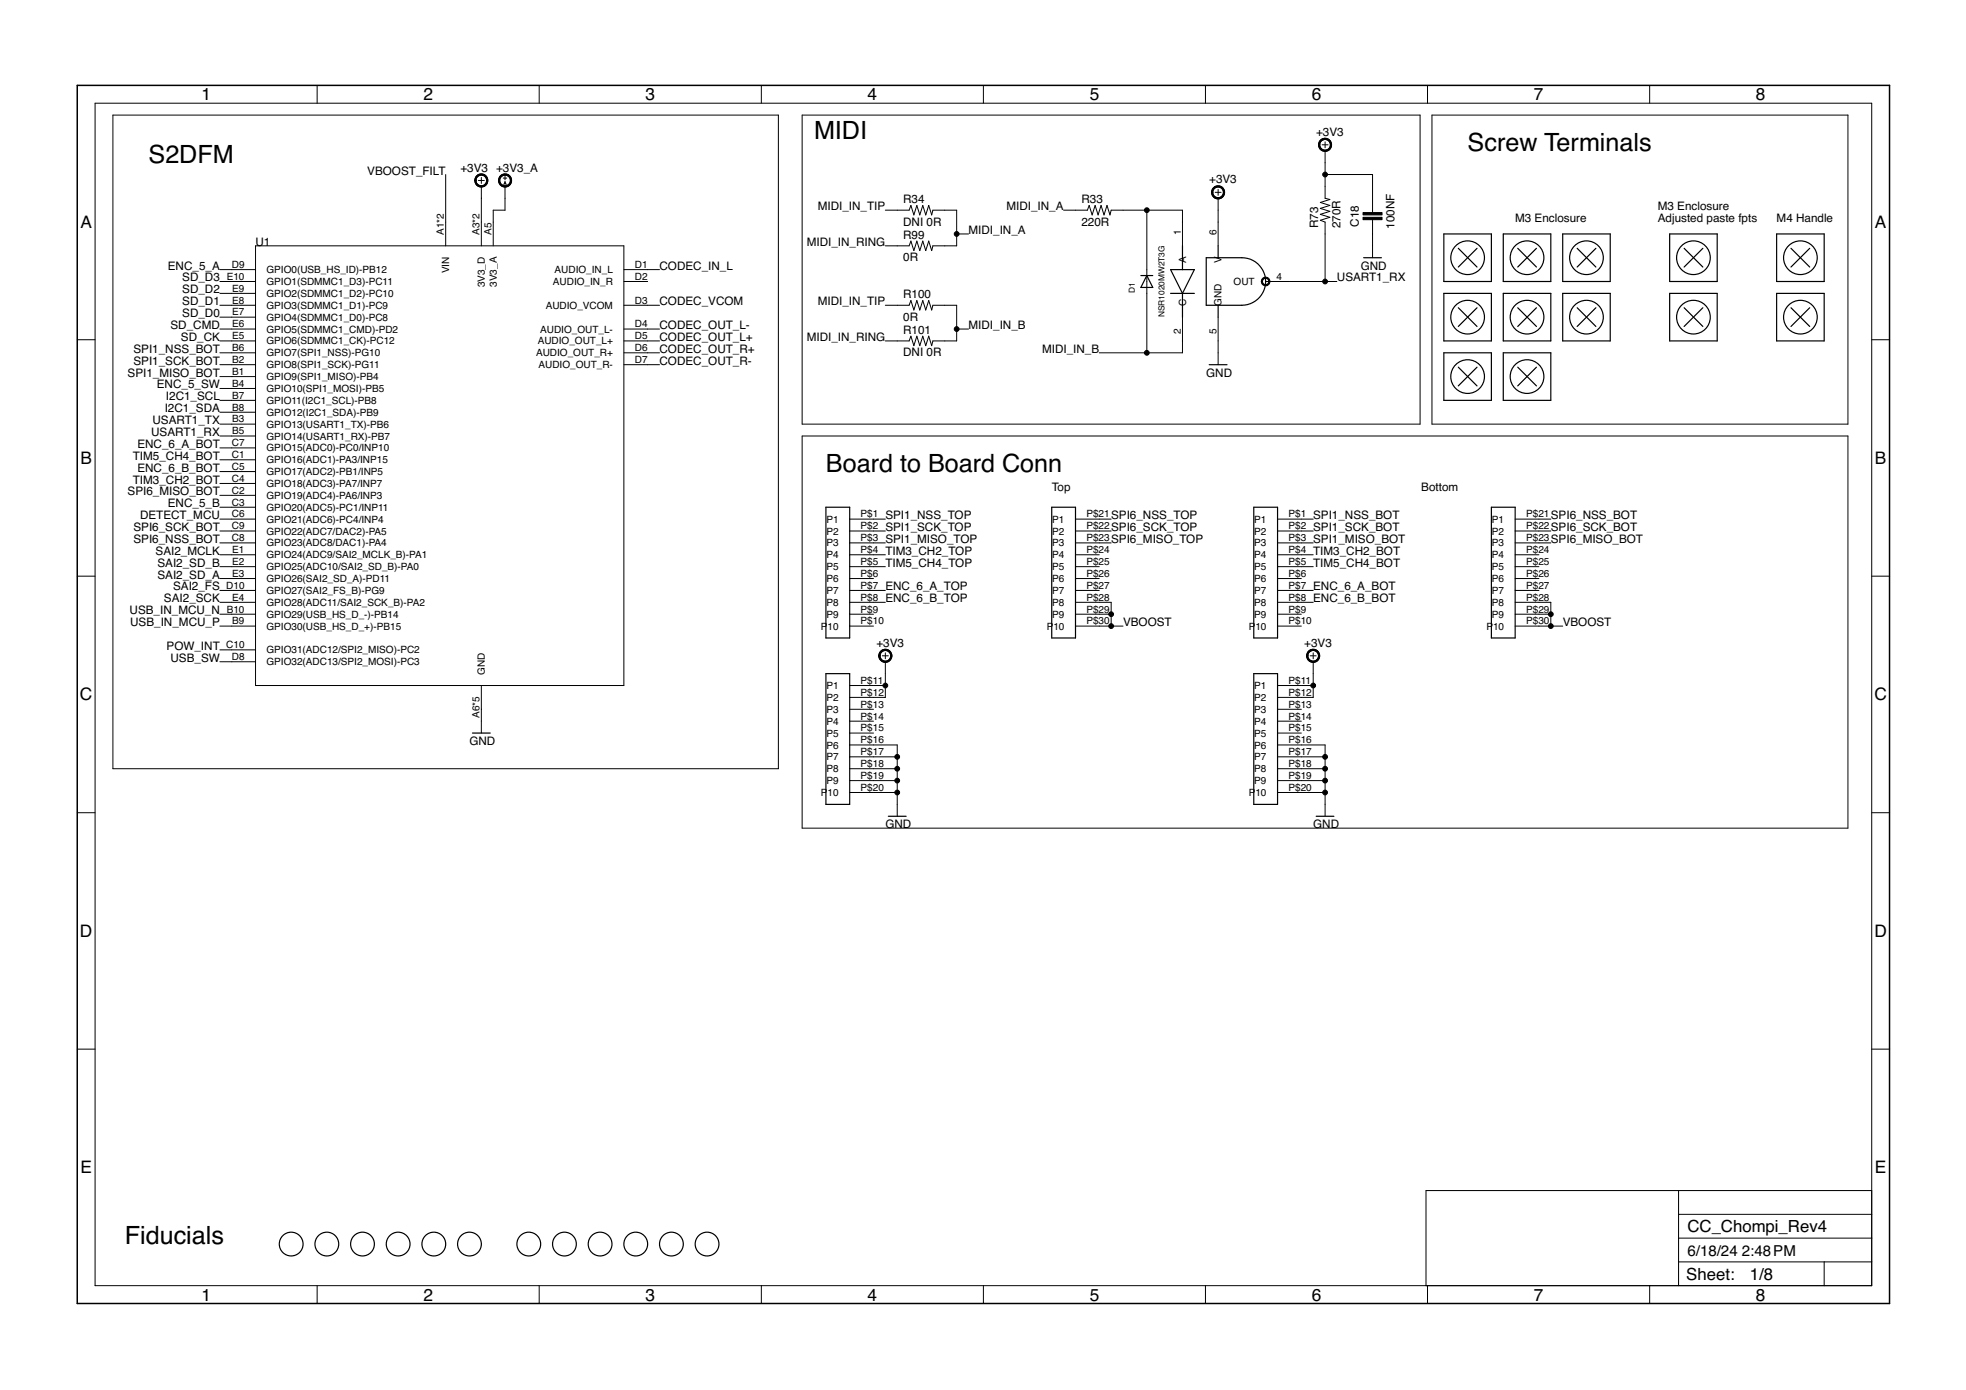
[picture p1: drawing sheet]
<svg xmlns="http://www.w3.org/2000/svg" width="420mm" height="297mm" viewBox="0 0 420 297" stroke-linecap="round" stroke-linejoin="round" font-family="sans-serif">
<g fill="none" stroke="#000" stroke-width=".21">
<path d="M67.8 18.2v3.9M115.2 18.2v3.9M162.7 18.2v3.9M210.2 18.2v3.9M257.6 18.2v3.9M305.1 18.2v3.9M352.6 18.2v3.9M20.3 22.1h379.7v252.6h-379.7zM24.1 24.6h142.2v139.7h-142.2zM95.2 37.3v15.2M102.2 38.6h1.3M102.9 37.9v1.3"/>
<path d="M102.9 39.8v12.7M107.5 38.1h.8M107.7 39.5l.2-.7 .3 .7M107.8 39.3h.3M107.9 39.8v5.1h-2.5v7.6M107.9 37.7v.7M171.4 24.6h132.1v66h-132.1zM282.6 30.9h1.2M283.2 32.2v10.2l1 .2-2 .7 2 .6-2 .6 2 .7-2 .6 2 .6-2 .7 1 .4v12.7M283.2 30.3v1.3M283.2 37.3h10.1v8.1M306 24.6h88.9v66h-88.9z"/>
<path d="M47 57.6h7.6M54.6 52.5h78.7v94h-78.7zM133.3 57.6h7.6M189.2 44.9h5.1l.4-1 .6 2 .6-2 .7 2 .6-2 .6 2 .7-2 .6 2 .3-1h5v7.6h-5l-.3 1.1-.6-2.1-.7 2.1-.6-2.1-.6 2.1-.7-2.1-.6 2.1-.6-2.1-.4 1h-5.1M204.4 50h2.6M227.3 44.9h5.1l.4-1 .6 2 .6-2 .7 2 .6-2 .6 2 .7-2 .6 2 .3-1h15.2v7.6M245.1 44.9v30.5M259.7 41.1h1.3M260.3 40.5v1.2M260.3 42.4v10.1M293.3 46.9v8.2M16.5 72.6h3.8"/>
<path d="M47 60.2h7.6M47 62.7h7.6M47 65.2h7.6M47 70.3h7.6M47 72.9h7.6M47 67.8h7.6M47 75.4h7.6M47 77.9h7.6M133.3 60.2h5.1M133.3 65.2h7.6M133.3 70.3h7.6M133.3 72.9h7.6"/>
<path d="M133.3 75.4h7.6M133.3 77.9h7.6M189.2 65.2h5.1l.4-1 .6 2.1 .6-2.1 .7 2.1 .6-2.1 .6 2.1 .7-2.1 .6 2.1 .3-1.1h5v7.7h-5l-.3 1-.6-2.1-.7 2.1-.6-2.1-.6 2.1-.7-2.1-.6 2.1-.6-2.1-.4 1.1h-5.1M204.4 70.3h2.6M252.7 67.8v7.6h-17.8M260.3 67.8v10.1M270.5 60.2h15.2M400 72.6h3.8M47 90.6h7.6M47 93.2h7.6M47 80.5h7.6M47 83h7.6"/>
<path d="M47 85.6h7.6M47 88.1h7.6M47 95.7h7.6M47 98.3h7.6M171.4 93.2h223.5v83.8h-223.5zM47 100.8h7.6M47 103.3h7.6M47 105.9h7.6M47 108.4h7.6M47 110.9h7.6M47 113.5h7.6M47 116h7.6"/>
<path d="M47 118.6h7.6M181.6 110.9h7.6M181.6 113.5h7.6M181.6 116h7.6M181.6 118.6h7.6M229.8 110.9h7.7M229.8 113.5h7.7M229.8 116h7.7M229.8 118.6h5.1M273 110.9h7.6M273 113.5h7.6M273 116h7.6"/>
<path d="M273 118.6h7.6M323.8 110.9h7.6M323.8 113.5h7.6M323.8 116h7.6M323.8 118.6h5.1M16.5 123.1h3.8M47 121.1h7.6M47 123.6h7.6M47 126.2h7.6M47 128.7h7.6M47 131.3h7.6M47 133.8h7.6"/>
<path d="M47 138.9h7.6M181.6 121.1h7.6M181.6 123.6h5.1M181.6 126.2h7.6M181.6 128.7h7.6M181.6 131.3h5.1M181.6 133.8h5.1M189.2 139.5v1.3M229.8 121.1h5.1M229.8 123.6h5.1M229.8 126.2h5.1M229.8 128.7h7.7v5.1"/>
<path d="M229.8 131.3h7.7M229.8 133.8h10.2M273 121.1h7.6M273 123.6h5.1M273 126.2h7.6M273 128.7h7.6M273 131.3h5.1M273 133.8h5.1M280.6 139.5v1.3M323.8 121.1h5.1M323.8 123.6h5.1M323.8 126.2h5.1"/>
<path d="M323.8 128.7h7.6v5.1M323.8 131.3h7.6M323.8 133.8h10.2M400 123.1h3.8M47 141.4h7.6M102.9 146.5v10.2M181.6 146.5h7.6M181.6 159.2h10.1v15.2M181.6 156.7h5.1M181.6 154.1h5.1M181.6 151.6h5.1M188.6 140.1h1.2"/>
<path d="M189.2 141.4v7.6h-7.6M273 146.5h7.6M273 159.2h10.2v15.2M273 156.7h5.1M273 154.1h5.1M273 151.6h5.1M280 140.1h1.3M280.6 141.4v7.6h-7.6M16.5 173.7h3.8M181.6 164.3h10.1M181.6 161.7h10.1M181.6 166.8h10.1"/>
<path d="M181.6 169.4h10.1M273 164.3h10.2M273 161.7h10.2M273 166.8h10.2M273 169.4h10.2M400 173.7h3.8M16.5 224.2h3.8M400 224.2h3.8M358.7 254.4v20.3M358.7 259.5h41.3M400 254.4h-95.2v20.3M67.8 274.7v3.9"/>
<path d="M115.2 274.7v3.9M162.7 274.7v3.9M210.2 274.7v3.9M257.6 274.7v3.9M305.1 274.7v3.9M352.6 274.7v3.9M358.7 269.7h41.3M358.7 264.6h41.3M389.8 269.7v5"/>
</g>
<path d="M16.5 18.2h387.3v260.4h-387.3z" fill="none" stroke="#000" stroke-width=".32"/>
<g fill="none" stroke="#000" stroke-width=".25">
<path d="M243.8 58.9h2.6M245.1 58.9l1.3 2.5h-2.6zM250.2 57.6h5l-2.5 5.1zM252.7 52.5v5.1M257.8 55.1h7.6a5.1 5.1 0 0 1 5.1 5.1 5.1 5.1 0 0 1-5.1 5h-7.6zM260.3 52.5v2.6M291.4 55.1h3.8M308.6 50h10.1v10.2h-10.1zM311.7 53.1l4 4M315.7 53.1l-4 4M321.3 50h10.1v10.2h-10.1zM324.4 53.1l4 4"/>
<path d="M328.4 53.1l-4 4M334 50h10.1v10.2h-10.1zM337.1 53.1l4 4M341.1 53.1l-4 4M356.8 50h10.2v10.2h-10.2zM359.9 53.1l4 4M363.9 53.1l-4 4M379.7 50h10.1v10.2h-10.1zM382.8 53.1l4 4M386.8 53.1l-4 4M250.2 62.7h5M252.7 62.7v5.1"/>
<path d="M258.4 77.9h3.8M260.3 65.2v2.6M308.6 62.7h10.1v10.2h-10.1zM308.6 75.4h10.1v10.2h-10.1zM311.7 65.8l4 4M311.7 78.5l4 4M315.7 65.8l-4 4M315.7 78.5l-4 4M321.3 62.7h10.1v10.2h-10.1zM321.3 75.4h10.1v10.2h-10.1zM324.4 78.5l4 4M324.4 65.8l4 4"/>
<path d="M328.4 78.5l-4 4M328.4 65.8l-4 4M334 62.7h10.1v10.2h-10.1zM337.1 65.8l4 4M341.1 65.8l-4 4M356.8 62.7h10.2v10.2h-10.2zM359.9 65.8l4 4M363.9 65.8l-4 4M379.7 62.7h10.1v10.2h-10.1zM382.8 65.8l4 4M386.8 65.8l-4 4M176.5 108.4h5.1v27.9h-5.1z"/>
<path d="M224.8 108.4h5v27.9h-5zM267.9 108.4h5.1v27.9h-5.1zM318.7 108.4h5.1v27.9h-5.1zM101 156.7h3.8M176.5 144h5.1v27.9h-5.1zM267.9 144h5.1v27.9h-5.1zM189.8 174.4h3.9M281.3 174.4h3.8"/>
<circle cx="313.6" cy="55.1" r="3.6"/>
<circle cx="326.3" cy="55.1" r="3.6"/>
<circle cx="339" cy="55.1" r="3.6"/>
<circle cx="361.9" cy="55.1" r="3.6"/>
<circle cx="384.8" cy="55.1" r="3.6"/>
<circle cx="313.6" cy="67.8" r="3.6"/>
<circle cx="326.3" cy="67.8" r="3.6"/>
<circle cx="339" cy="67.8" r="3.6"/>
<circle cx="361.9" cy="67.8" r="3.6"/>
<circle cx="384.8" cy="67.8" r="3.6"/>
<circle cx="313.6" cy="80.5" r="3.6"/>
<circle cx="326.3" cy="80.5" r="3.6"/>
<circle cx="62.2" cy="265.9" r="2.54"/>
<circle cx="69.8" cy="265.9" r="2.54"/>
<circle cx="77.5" cy="265.9" r="2.54"/>
<circle cx="85.1" cy="265.9" r="2.54"/>
<circle cx="92.7" cy="265.9" r="2.54"/>
<circle cx="100.3" cy="265.9" r="2.54"/>
<circle cx="113" cy="265.9" r="2.54"/>
<circle cx="120.6" cy="265.9" r="2.54"/>
<circle cx="128.2" cy="265.9" r="2.54"/>
<circle cx="135.9" cy="265.9" r="2.54"/>
<circle cx="143.5" cy="265.9" r="2.54"/>
<circle cx="151.1" cy="265.9" r="2.54"/>
</g>
<g fill="#000" stroke="#000" stroke-width=".21">
<path d="M101.8 37.6a1.4 1.4 0 0 1 2.2 .2 1.4 1.4 0 0 1-.7 2.1 1.4 1.4 0 0 1-1.8-1.3h.2a1.14 1.14 0 0 1 1.7-1 1.14 1.14 0 0 1 .2 1.9 1.14 1.14 0 0 1-1.9-.7v-.2h-.2z" fill-rule="evenodd"/>
<path d="M101.8 37.6a1.4 1.4 0 0 1 2.2 .2 1.4 1.4 0 0 1-.7 2.1 1.4 1.4 0 0 1-1.8-1.3h.2a1.14 1.14 0 0 1 1.7-1 1.14 1.14 0 0 1 .2 1.9 1.14 1.14 0 0 1-1.9-.7v-.2h-.2z" fill-rule="evenodd"/>
<path d="M106.9 37.6a1.4 1.4 0 0 1 2.2 .3 1.4 1.4 0 0 1-.8 2 1.4 1.4 0 0 1-1.8-1.3h.3a1.15 1.15 0 0 1 1.6-1.1 1.15 1.15 0 0 1 .3 1.9 1.15 1.15 0 0 1-1.9-.6v-.2h-.3z" fill-rule="evenodd"/>
<path d="M106.9 37.6a1.4 1.4 0 0 1 2.2 .3 1.4 1.4 0 0 1-.8 2 1.4 1.4 0 0 1-1.8-1.3h.3a1.15 1.15 0 0 1 1.6-1.1 1.15 1.15 0 0 1 .3 1.9 1.15 1.15 0 0 1-1.9-.6v-.2h-.3z" fill-rule="evenodd"/>
<path d="M282.2 30a1.4 1.4 0 0 1 2.2 .2 1.4 1.4 0 0 1-.8 2.1 1.4 1.4 0 0 1-1.8-1.4h.2a1.14 1.14 0 0 1 1.7-.9 1.14 1.14 0 0 1 .2 1.9 1.14 1.14 0 0 1-1.8-.7l-.1-.3h-.2z" fill-rule="evenodd"/>
<path d="M282.2 30a1.4 1.4 0 0 1 2.2 .2 1.4 1.4 0 0 1-.8 2.1 1.4 1.4 0 0 1-1.8-1.4h.2a1.14 1.14 0 0 1 1.7-.9 1.14 1.14 0 0 1 .2 1.9 1.14 1.14 0 0 1-1.8-.7l-.1-.3h-.2z" fill-rule="evenodd"/>
<path d="M259.3 40.2a1.39 1.39 0 0 1 2.2 .2 1.39 1.39 0 0 1-.8 2.1 1.39 1.39 0 0 1-1.8-1.4h.3a1.14 1.14 0 0 1 1.7-1 1.14 1.14 0 0 1 .1 2 1.14 1.14 0 0 1-1.8-.7v-.3h-.3z" fill-rule="evenodd"/>
<path d="M259.3 40.2a1.39 1.39 0 0 1 2.2 .2 1.39 1.39 0 0 1-.8 2.1 1.39 1.39 0 0 1-1.8-1.4h.3a1.14 1.14 0 0 1 1.7-1 1.14 1.14 0 0 1 .1 2 1.14 1.14 0 0 1-1.8-.7v-.3h-.3z" fill-rule="evenodd"/>
<path d="M269.7 59.6a.92 .92 0 0 1 1.5 0 .92 .92 0 0 1-.4 1.4 .92 .92 0 0 1-1.2-.8h.2a.68 .68 0 0 1 1-.6 .68 .68 0 0 1 .1 1.1 .68 .68 0 0 1-1.1-.3v-.2h-.2z" fill-rule="evenodd"/>
<path d="M188.2 139.2a1.39 1.39 0 0 1 2.2 .2 1.39 1.39 0 0 1-.8 2.1 1.39 1.39 0 0 1-1.8-1.4h.3a1.15 1.15 0 0 1 1.6-1 1.15 1.15 0 0 1 .3 1.9 1.15 1.15 0 0 1-1.9-.6v-.3h-.3z" fill-rule="evenodd"/>
<path d="M188.2 139.2a1.39 1.39 0 0 1 2.2 .2 1.39 1.39 0 0 1-.8 2.1 1.39 1.39 0 0 1-1.8-1.4h.3a1.15 1.15 0 0 1 1.6-1 1.15 1.15 0 0 1 .3 1.9 1.15 1.15 0 0 1-1.9-.6v-.3h-.3z" fill-rule="evenodd"/>
<path d="M279.6 139.2a1.4 1.4 0 0 1 2.2 .2 1.4 1.4 0 0 1-.8 2.1 1.4 1.4 0 0 1-1.7-1.4h.2a1.14 1.14 0 0 1 1.7-.9 1.14 1.14 0 0 1 .1 1.9 1.14 1.14 0 0 1-1.8-.7v-.3h-.2z" fill-rule="evenodd"/>
<path d="M279.6 139.2a1.4 1.4 0 0 1 2.2 .2 1.4 1.4 0 0 1-.8 2.1 1.4 1.4 0 0 1-1.7-1.4h.2a1.14 1.14 0 0 1 1.7-.9 1.14 1.14 0 0 1 .1 1.9 1.14 1.14 0 0 1-1.8-.7v-.3h-.2z" fill-rule="evenodd"/>
<circle cx="283.2" cy="37.3" r=".51"/>
<circle cx="204.4" cy="50" r=".51"/>
<circle cx="245.1" cy="44.9" r=".51"/>
<circle cx="204.4" cy="70.3" r=".51"/>
<circle cx="245.1" cy="75.4" r=".51"/>
<circle cx="283.2" cy="60.2" r=".51"/>
<circle cx="237.5" cy="131.3" r=".51"/>
<circle cx="237.5" cy="133.8" r=".51"/>
<circle cx="331.4" cy="131.3" r=".51"/>
<circle cx="331.4" cy="133.8" r=".51"/>
<circle cx="189.2" cy="146.5" r=".51"/>
<circle cx="280.6" cy="146.5" r=".51"/>
<circle cx="191.7" cy="169.4" r=".51"/>
<circle cx="191.7" cy="161.7" r=".51"/>
<circle cx="191.7" cy="164.3" r=".51"/>
<circle cx="191.7" cy="166.8" r=".51"/>
<circle cx="283.2" cy="164.3" r=".51"/>
<circle cx="283.2" cy="166.8" r=".51"/>
<circle cx="283.2" cy="161.7" r=".51"/>
<circle cx="283.2" cy="169.4" r=".51"/>
</g>
<path d="M291.3 45.4h4.1v.5h-4.1zM291.3 46.4h4.1v.5h-4.1z" fill="#000" stroke="#000" stroke-width=".21"/>
<g font-size="5.4">
<text x="174" y="29.7">MIDI</text>
<text x="31.7" y="34.8">S2DFM</text>
<text x="313.7" y="32.2">Screw Terminals</text>
<text x="176.5" y="100.8">Board to Board Conn</text>
<text x="26.7" y="265.9">Fiducials</text>
</g>
<g font-size="3.7">
<text x="43" y="21.4">1</text>
<text x="90.5" y="21.4">2</text>
<text x="138" y="21.4">3</text>
<text x="185.4" y="21.4">4</text>
<text x="232.9" y="21.4">5</text>
<text x="280.3" y="21.4">6</text>
<text x="327.8" y="21.4">7</text>
<text x="375.3" y="21.4">8</text>
<text x="17.2" y="48.6">A</text>
<text x="400.7" y="48.6">A</text>
<text x="17.2" y="99.2">B</text>
<text x="400.7" y="99.2">B</text>
<text x="17.1" y="149.7">C</text>
<text x="400.6" y="149.7">C</text>
<text x="17.1" y="200.2">D</text>
<text x="400.6" y="200.2">D</text>
<text x="17.2" y="250.8">E</text>
<text x="400.7" y="250.8">E</text>
<text x="43" y="277.9">1</text>
<text x="90.5" y="277.9">2</text>
<text x="138" y="277.9">3</text>
<text x="185.4" y="277.9">4</text>
<text x="232.9" y="277.9">5</text>
<text x="280.3" y="277.9">6</text>
<text x="327.8" y="277.9">7</text>
<text x="375.3" y="277.9">8</text>
</g>
<g font-size="3.6">
<text x="360.6" y="263.3">CC_Chompi_Rev4</text>
<text x="360.4" y="273.6">Sheet:</text>
<text x="374" y="273.5">1/8</text>
</g>
<g font-size="3.2">
<text x="360.6" y="268.4">6/18/24</text>
<text x="372.3" y="268.4">2:48PM</text>
</g>
<g font-size="2.5">
<text x="281.3" y="29">+3V3</text>
<text x="78.5" y="37.3">VBOOST_FILT</text>
<text x="98.4" y="36.7">+3V3 +3V3_A</text>
<text x="258.4" y="39.2">+3V3</text>
<text x="174.8" y="44.9">MIDI_IN_TIP</text>
<text x="193" y="43.4">R34</text>
<text x="215.1" y="44.9">MIDI_IN_A</text>
<text x="231.1" y="43.4">R33</text>
<text x="323.8" y="47.5">M3 Enclosure</text>
<text x="354.3" y="44.8">M3 Enclosure</text>
<text x="354.3" y="47.5">Adjusted paste fpts</text>
<text x="379.7" y="47.5">M4 Handle</text>
<text x="54.6" y="52.5">U1</text>
<text x="172.4" y="52.5">MIDI_IN_RING</text>
<text x="193" y="48.2">DNI 0R</text>
<text x="193" y="51">R99</text>
<text x="207" y="50">MIDI_IN_A</text>
<text x="231.1" y="48.2">220R</text>
<text x="281.7" y="48.7" transform="rotate(-90 281.7 48.7)">R73</text>
<text x="286.5" y="48.7" transform="rotate(-90 286.5 48.7)">270R</text>
<text x="290.4" y="48.5" transform="rotate(-90 290.4 48.5)">C18</text>
<text x="298" y="48.9" transform="rotate(-90 298 48.9)">100NF</text>
<text x="35.9" y="57.6">ENC_5_A</text>
<text x="141" y="57.6">CODEC_IN_L</text>
<text x="193" y="55.8">0R</text>
<text x="290.8" y="57.6">GND</text>
<text x="38.9" y="60.2">SD_D3</text>
<text x="38.9" y="62.7">SD_D2</text>
<text x="38.9" y="65.2">SD_D1</text>
<text x="141" y="65.2">CODEC_VCOM</text>
<text x="174.8" y="65.2">MIDI_IN_TIP</text>
<text x="193" y="63.7">R100</text>
<text x="285.7" y="60.2">USART1_RX</text>
<text x="36.4" y="70.3">SD_CMD</text>
<text x="38.9" y="67.8">SD_D0</text>
<text x="141" y="70.3">CODEC_OUT_L-</text>
<text x="193" y="68.5">0R</text>
<text x="193" y="71.4">R101</text>
<text x="207" y="70.3">MIDI_IN_B</text>
<text x="28.5" y="75.4">SPI1_NSS_BOT</text>
<text x="28.5" y="77.9">SPI1_SCK_BOT</text>
<text x="38.7" y="72.8">SD_CK</text>
<text x="141" y="72.8">CODEC_OUT_L+</text>
<text x="141" y="75.4">CODEC_OUT_R+</text>
<text x="141" y="77.9">CODEC_OUT_R-</text>
<text x="172.4" y="72.8">MIDI_IN_RING</text>
<text x="193" y="76.2">DNI 0R</text>
<text x="222.7" y="75.4">MIDI_IN_B</text>
<text x="27.3" y="80.5">SPI1_MISO_BOT</text>
<text x="33.5" y="83">ENC_5_SW</text>
<text x="257.8" y="80.5">GND</text>
<text x="35.2" y="88.1">I2C1_SDA</text>
<text x="35.5" y="85.5">I2C1_SCL</text>
<text x="29.4" y="95.7">ENC_6_A_BOT</text>
<text x="32.3" y="93.2">USART1_RX</text>
<text x="32.6" y="90.6">USART1_TX</text>
<text x="28.4" y="98.2">TIM5_CH4_BOT</text>
<text x="29.4" y="100.8">ENC_6_B_BOT</text>
<text x="27.3" y="105.9">SPI6_MISO_BOT</text>
<text x="28.4" y="103.3">TIM3_CH2_BOT</text>
<text x="224.8" y="104.8">Top</text>
<text x="303.7" y="104.8">Bottom</text>
<text x="28.5" y="113.5">SPI6_SCK_BOT</text>
<text x="29.9" y="110.9">DETECT_MCU</text>
<text x="35.9" y="108.4">ENC_5_B</text>
<text x="189.2" y="110.9">SPI1_NSS_TOP</text>
<text x="189.2" y="113.5">SPI1_SCK_TOP</text>
<text x="237.5" y="110.9">SPI6_NSS_TOP</text>
<text x="237.5" y="113.5">SPI6_SCK_TOP</text>
<text x="280.6" y="110.9">SPI1_NSS_BOT</text>
<text x="280.6" y="113.5">SPI1_SCK_BOT</text>
<text x="331.4" y="110.9">SPI6_NSS_BOT</text>
<text x="331.4" y="113.5">SPI6_SCK_BOT</text>
<text x="28.5" y="116">SPI6_NSS_BOT</text>
<text x="33.2" y="118.6">SAI2_MCLK</text>
<text x="189.2" y="116">SPI1_MISO_TOP</text>
<text x="189.2" y="118.6">TIM3_CH2_TOP</text>
<text x="237.5" y="116">SPI6_MISO_TOP</text>
<text x="280.6" y="116">SPI1_MISO_BOT</text>
<text x="280.6" y="118.6">TIM3_CH2_BOT</text>
<text x="331.4" y="116">SPI6_MISO_BOT</text>
<text x="33.7" y="123.6">SAI2_SD_A</text>
<text x="33.7" y="121.1">SAI2_SD_B</text>
<text x="189.2" y="121.1">TIM5_CH4_TOP</text>
<text x="280.6" y="121.1">TIM5_CH4_BOT</text>
<text x="27.7" y="131.3">USB_IN_MCU_N</text>
<text x="35" y="128.7">SAI2_SCK</text>
<text x="37" y="126.2">SAI2_FS</text>
<text x="189.2" y="126.2">ENC_6_A_TOP</text>
<text x="189.2" y="128.7">ENC_6_B_TOP</text>
<text x="280.6" y="126.2">ENC_6_A_BOT</text>
<text x="280.6" y="128.7">ENC_6_B_BOT</text>
<text x="27.8" y="133.8">USB_IN_MCU_P</text>
<text x="240" y="133.8">VBOOST</text>
<text x="334" y="133.8">VBOOST</text>
<text x="35.6" y="138.9">POW_INT</text>
<text x="36.4" y="141.4">USB_SW</text>
<text x="187.3" y="138.2">+3V3</text>
<text x="278.7" y="138.2">+3V3</text>
<text x="100.3" y="159.2">GND</text>
<text x="189.2" y="177">GND</text>
<text x="280.6" y="177">GND</text>
</g>
<g font-size="2.1">
<text x="94.9" y="50.2" transform="rotate(-90 94.9 50.2)">A1*2</text>
<text x="102.5" y="50.2" transform="rotate(-90 102.5 50.2)">A3*2</text>
<text x="105" y="50.2" transform="rotate(-90 105 50.2)">A5</text>
<text x="252.3" y="50.2" transform="rotate(-90 252.3 50.2)">1</text>
<text x="260" y="50.2" transform="rotate(-90 260 50.2)">6</text>
<text x="48.5" y="59.8">E10</text>
<text x="49.5" y="57.3">D9</text>
<text x="56.9" y="58.4">GPIO0(USB_HS_ID)-PB12</text>
<text x="96" y="58.4" transform="rotate(-90 96 58.4)">VIN</text>
<text x="118.5" y="58.4">AUDIO_IN_L</text>
<text x="135.7" y="57.3">D1</text>
<text x="135.7" y="59.8">D2</text>
<text x="253.5" y="56.3" transform="rotate(-90 253.5 56.3)">A</text>
<text x="261.1" y="56.3" transform="rotate(-90 261.1 56.3)">V</text>
<text x="272.8" y="59.8">4</text>
<text x="49.6" y="62.3">E9</text>
<text x="49.6" y="64.9">E8</text>
<text x="56.9" y="60.9">GPIO1(SDMMC1_D3)-PC11</text>
<text x="56.9" y="63.5">GPIO2(SDMMC1_D2)-PC10</text>
<text x="56.9" y="66">GPIO3(SDMMC1_D1)-PC9</text>
<text x="103.6" y="61.4" transform="rotate(-90 103.6 61.4)">3V3_D</text>
<text x="106.2" y="61.3" transform="rotate(-90 106.2 61.3)">3V3_A</text>
<text x="116.6" y="66">AUDIO_VCOM</text>
<text x="118.2" y="60.9">AUDIO_IN_R</text>
<text x="135.7" y="64.9">D3</text>
<text x="253.5" y="65.4" transform="rotate(-90 253.5 65.4)">C</text>
<text x="261.1" y="65.4" transform="rotate(-90 261.1 65.4)">GND</text>
<text x="263.6" y="60.9">OUT</text>
<text x="49.6" y="70">E6</text>
<text x="49.6" y="67.4">E7</text>
<text x="56.9" y="71.1">GPIO5(SDMMC1_CMD)-PD2</text>
<text x="56.9" y="68.5">GPIO4(SDMMC1_D0)-PC8</text>
<text x="115.4" y="71.1">AUDIO_OUT_L-</text>
<text x="135.7" y="70">D4</text>
<text x="252.3" y="71.3" transform="rotate(-90 252.3 71.3)">2</text>
<text x="260" y="71.3" transform="rotate(-90 260 71.3)">5</text>
<text x="49.6" y="72.5">E5</text>
<text x="49.6" y="75">B6</text>
<text x="49.6" y="77.6">B2</text>
<text x="56.9" y="73.6">GPIO6(SDMMC1_CK)-PC12</text>
<text x="56.9" y="76.2">GPIO7(SPI1_NSS)-PG10</text>
<text x="114.6" y="76.2">AUDIO_OUT_R+</text>
<text x="114.9" y="73.6">AUDIO_OUT_L+</text>
<text x="135.7" y="75">D6</text>
<text x="135.7" y="72.5">D5</text>
<text x="135.7" y="77.6">D7</text>
<text x="49.6" y="80.1">B1</text>
<text x="49.6" y="82.7">B4</text>
<text x="56.9" y="78.7">GPIO8(SPI1_SCK)-PG11</text>
<text x="56.9" y="81.2">GPIO9(SPI1_MISO)-PB4</text>
<text x="56.9" y="83.8">GPIO10(SPI1_MOSI)-PB5</text>
<text x="115.1" y="78.7">AUDIO_OUT_R-</text>
<text x="49.6" y="85.2">B7</text>
<text x="49.6" y="87.7">B8</text>
<text x="56.9" y="86.3">GPIO11(I2C1_SCL)-PB8</text>
<text x="56.9" y="88.8">GPIO12(I2C1_SDA)-PB9</text>
<text x="49.5" y="95.4">C7</text>
<text x="49.6" y="90.3">B3</text>
<text x="49.6" y="92.8">B5</text>
<text x="56.9" y="91.4">GPIO13(USART1_TX)-PB6</text>
<text x="56.9" y="93.9">GPIO14(USART1_RX)-PB7</text>
<text x="49.5" y="97.9">C1</text>
<text x="49.5" y="100.4">C5</text>
<text x="56.9" y="96.5">GPIO15(ADC0)-PC0/INP10</text>
<text x="56.9" y="99">GPIO16(ADC1)-PA3/INP15</text>
<text x="56.9" y="101.5">GPIO17(ADC2)-PB1/INP5</text>
<text x="49.5" y="103">C4</text>
<text x="49.5" y="105.5">C2</text>
<text x="56.9" y="104.1">GPIO18(ADC3)-PA7/INP7</text>
<text x="56.9" y="106.6">GPIO19(ADC4)-PA6/INP3</text>
<text x="49.5" y="108">C3</text>
<text x="49.5" y="110.6">C6</text>
<text x="49.5" y="113.1">C9</text>
<text x="56.9" y="109.2">GPIO20(ADC5)-PC1/INP11</text>
<text x="56.9" y="111.7">GPIO21(ADC6)-PC4/INP4</text>
<text x="176.6" y="111.7">P1</text>
<text x="183.9" y="113.1">P$2</text>
<text x="183.9" y="110.6">P$1</text>
<text x="224.9" y="111.7">P1</text>
<text x="232.2" y="113.1">P$22</text>
<text x="232.2" y="110.6">P$21</text>
<text x="268.1" y="111.7">P1</text>
<text x="275.4" y="113.1">P$2</text>
<text x="275.4" y="110.6">P$1</text>
<text x="318.9" y="111.7">P1</text>
<text x="326.2" y="113.1">P$22</text>
<text x="326.2" y="110.6">P$21</text>
<text x="49.5" y="115.7">C8</text>
<text x="49.6" y="118.2">E1</text>
<text x="56.9" y="114.2">GPIO22(ADC7/DAC2)-PA5</text>
<text x="56.9" y="116.8">GPIO23(ADC8/DAC1)-PA4</text>
<text x="56.9" y="119.3">GPIO24(ADC9/SAI2_MCLK_B)-PA1</text>
<text x="176.6" y="119.3">P4</text>
<text x="176.6" y="116.8">P3</text>
<text x="176.6" y="114.2">P2</text>
<text x="183.9" y="118.2">P$4</text>
<text x="183.9" y="115.7">P$3</text>
<text x="224.9" y="119.3">P4</text>
<text x="224.9" y="116.8">P3</text>
<text x="224.9" y="114.2">P2</text>
<text x="232.2" y="118.2">P$24</text>
<text x="232.2" y="115.7">P$23</text>
<text x="268.1" y="119.3">P4</text>
<text x="268.1" y="116.8">P3</text>
<text x="268.1" y="114.2">P2</text>
<text x="275.4" y="118.2">P$4</text>
<text x="275.4" y="115.7">P$3</text>
<text x="318.9" y="119.3">P4</text>
<text x="318.9" y="116.8">P3</text>
<text x="318.9" y="114.2">P2</text>
<text x="326.2" y="118.2">P$24</text>
<text x="326.2" y="115.7">P$23</text>
<text x="48.4" y="125.8">D10</text>
<text x="49.6" y="120.7">E2</text>
<text x="49.6" y="123.3">E3</text>
<text x="56.9" y="121.9">GPIO25(ADC10/SAI2_SD_B)-PA0</text>
<text x="56.9" y="124.4">GPIO26(SAI2_SD_A)-PD11</text>
<text x="176.6" y="124.4">P6</text>
<text x="176.6" y="121.9">P5</text>
<text x="183.9" y="125.8">P$7</text>
<text x="183.9" y="123.3">P$6</text>
<text x="183.9" y="120.7">P$5</text>
<text x="224.9" y="124.4">P6</text>
<text x="224.9" y="121.9">P5</text>
<text x="232.2" y="125.8">P$27</text>
<text x="232.2" y="123.3">P$26</text>
<text x="232.2" y="120.7">P$25</text>
<text x="268.1" y="124.4">P6</text>
<text x="268.1" y="121.9">P5</text>
<text x="275.4" y="125.8">P$7</text>
<text x="275.4" y="123.3">P$6</text>
<text x="275.4" y="120.7">P$5</text>
<text x="318.9" y="124.4">P6</text>
<text x="318.9" y="121.9">P5</text>
<text x="326.2" y="125.8">P$27</text>
<text x="326.2" y="123.3">P$26</text>
<text x="326.2" y="120.7">P$25</text>
<text x="48.5" y="130.9">B10</text>
<text x="49.6" y="128.4">E4</text>
<text x="56.9" y="126.9">GPIO27(SAI2_FS_B)-PG9</text>
<text x="56.9" y="129.5">GPIO28(ADC11/SAI2_SCK_B)-PA2</text>
<text x="176.6" y="126.9">P7</text>
<text x="176.6" y="129.5">P8</text>
<text x="183.9" y="128.4">P$8</text>
<text x="183.9" y="130.9">P$9</text>
<text x="224.9" y="126.9">P7</text>
<text x="224.9" y="129.5">P8</text>
<text x="232.2" y="128.4">P$28</text>
<text x="232.2" y="130.9">P$29</text>
<text x="268.1" y="126.9">P7</text>
<text x="268.1" y="129.5">P8</text>
<text x="275.4" y="128.4">P$8</text>
<text x="275.4" y="130.9">P$9</text>
<text x="318.9" y="126.9">P7</text>
<text x="318.9" y="129.5">P8</text>
<text x="326.2" y="128.4">P$28</text>
<text x="326.2" y="130.9">P$29</text>
<text x="49.6" y="133.4">B9</text>
<text x="56.9" y="132">GPIO29(USB_HS_D_-)-PB14</text>
<text x="56.9" y="134.6">GPIO30(USB_HS_D_+)-PB15</text>
<text x="175.4" y="134.6">P</text>
<text x="176.6" y="132">P9</text>
<text x="176.9" y="134.6">10</text>
<text x="183.9" y="133.4">P$10</text>
<text x="223.7" y="134.6">P</text>
<text x="224.9" y="132">P9</text>
<text x="225.1" y="134.6">10</text>
<text x="232.2" y="133.4">P$30</text>
<text x="266.9" y="134.6">P</text>
<text x="268.1" y="132">P9</text>
<text x="268.3" y="134.6">10</text>
<text x="275.4" y="133.4">P$10</text>
<text x="317.7" y="134.6">P</text>
<text x="318.9" y="132">P9</text>
<text x="319.1" y="134.6">10</text>
<text x="326.2" y="133.4">P$30</text>
<text x="48.4" y="138.5">C10</text>
<text x="49.5" y="141.1">D8</text>
<text x="56.9" y="139.6">GPIO31(ADC12/SPI2_MISO)-PC2</text>
<text x="56.9" y="142.2">GPIO32(ADC13/SPI2_MOSI)-PC3</text>
<text x="103.6" y="144.2" transform="rotate(-90 103.6 144.2)">GND</text>
<text x="176.6" y="149.8">P2</text>
<text x="176.6" y="147.3">P1</text>
<text x="183.9" y="148.7">P$12</text>
<text x="183.9" y="146.1">P$11</text>
<text x="268.1" y="149.8">P2</text>
<text x="268.1" y="147.3">P1</text>
<text x="275.4" y="148.7">P$12</text>
<text x="275.4" y="146.1">P$11</text>
<text x="102.5" y="153.5" transform="rotate(-90 102.5 153.5)">A6*5</text>
<text x="176.6" y="154.9">P4</text>
<text x="176.6" y="152.3">P3</text>
<text x="183.9" y="153.8">P$14</text>
<text x="183.9" y="151.2">P$13</text>
<text x="268.1" y="154.9">P4</text>
<text x="268.1" y="152.3">P3</text>
<text x="275.4" y="153.8">P$14</text>
<text x="275.4" y="151.2">P$13</text>
<text x="176.6" y="160">P6</text>
<text x="176.6" y="157.4">P5</text>
<text x="183.9" y="161.4">P$17</text>
<text x="183.9" y="158.8">P$16</text>
<text x="183.9" y="156.3">P$15</text>
<text x="268.1" y="160">P6</text>
<text x="268.1" y="157.4">P5</text>
<text x="275.4" y="161.4">P$17</text>
<text x="275.4" y="158.8">P$16</text>
<text x="275.4" y="156.3">P$15</text>
<text x="176.6" y="162.5">P7</text>
<text x="176.6" y="165">P8</text>
<text x="176.6" y="167.6">P9</text>
<text x="183.9" y="163.9">P$18</text>
<text x="183.9" y="166.5">P$19</text>
<text x="268.1" y="162.5">P7</text>
<text x="268.1" y="165">P8</text>
<text x="268.1" y="167.6">P9</text>
<text x="275.4" y="163.9">P$18</text>
<text x="275.4" y="166.5">P$19</text>
<text x="175.4" y="170.1">P</text>
<text x="176.9" y="170.1">10</text>
<text x="183.9" y="169">P$20</text>
<text x="266.9" y="170.1">P</text>
<text x="268.3" y="170.1">10</text>
<text x="275.4" y="169">P$20</text>
</g>
<g font-size="1.8">
<text x="242.5" y="62.7" transform="rotate(-90 242.5 62.7)">D1</text>
<text x="248.9" y="67.8" transform="rotate(-90 248.9 67.8)">NSR1020MW2T3G</text>
</g>
</svg>
